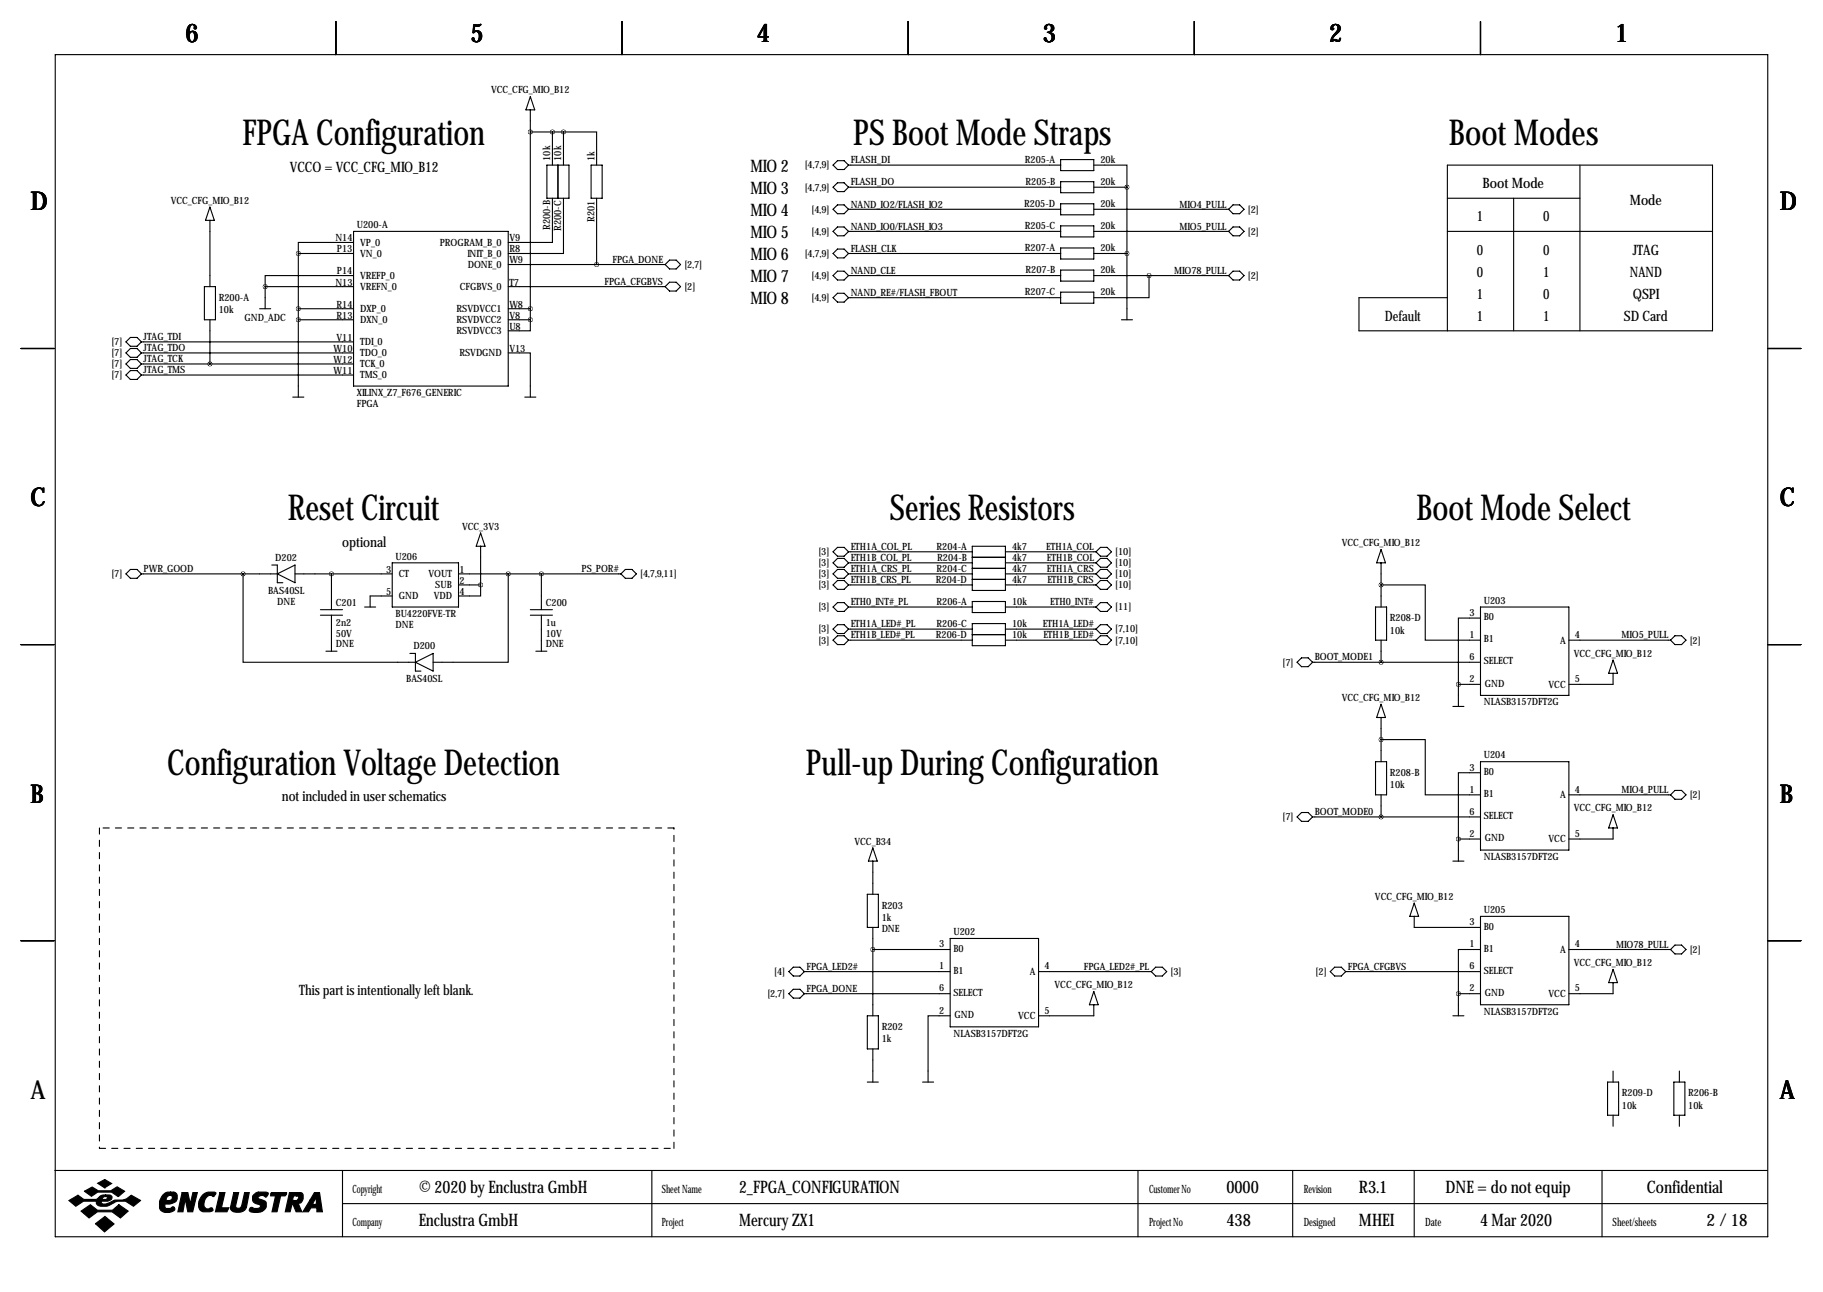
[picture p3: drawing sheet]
<svg xmlns="http://www.w3.org/2000/svg" width="419mm" height="297mm" viewBox="0 0 419 297" stroke-linecap="round" stroke-linejoin="round" font-family="sans-serif">
<g fill="none" stroke="#000" stroke-width=".25">
<path d="M12.7 12.6h393.7v271.7h-393.7zM77.2 4.9v7.7M143 4.9v7.7M208.8 4.9v7.7M274.6 4.9v7.7M340.4 4.9v7.7M121.9 25.3v48.2M121.9 22.2l1 3.1h-2zM121.9 30.3h7.6M125.7 38h5.1v7.6h-5.1zM127 30.3v7.7M128.3 38v7.6"/>
<path d="M129.5 30.3h7.7v7.7M129.5 30.3v7.7M135.9 38h2.5v7.6h-2.5zM191.5 38l1-1.1h1.6l1 1.1-1 1h-1.6zM195.1 38h48.7M243.8 36.7h7.7v2.5h-7.7zM251.5 38h7.6v5M363.2 38v38.1M48.3 50.7v15.2M48.3 47.6l1 3.1h-2.1zM68.6 58.3h12.7M68.6 58.3v33"/>
<path d="M81.3 55.7h-12.7v2.6M81.3 53.2h35.5v35.6h-35.5zM127 45.6v10.1h-10.2M129.5 45.6v12.7h-12.7M137.2 45.6v15.2M153.9 59.8h1.5l1.1 1-1.1 1h-1.5l-1-1zM191.5 53.2l1-1h1.6l1 1-1 1h-1.6zM191.5 58.3l1-1h1.6l1 1-1 1h-1.6zM191.5 48.1l1-1h1.6l1 1-1 1h-1.6zM191.5 43l1-1h1.6l1 1-1 1.1h-1.6zM195.1 53.2h48.7M195.1 43h48.7"/>
<path d="M195.1 48.1h48.7M195.1 58.3h48.7M243.8 41.8h7.7v2.5h-7.7zM243.8 46.8h7.7v2.6h-7.7zM243.8 51.9h7.7v2.6h-7.7zM243.8 57h7.7v2.5h-7.7zM251.5 53.2h30.9M251.5 43h7.6M251.5 48.1h30.9M251.5 58.3h7.6M259.1 43v30.5M282.4 53.2l1.1-1h1.5l1 1-1 1h-1.5z"/>
<path d="M282.4 48.1l1.1-1h1.5l1 1-1 1h-1.5zM332.7 53.2h61M332.7 45.6h30.5M348 45.6v30.5M30 77.6h1.5l1 1-1 1h-1.5l-1-1zM32.5 78.6h48.8M47 65.9h2.5v7.6h-2.5zM48.3 73.5v10.2M59.7 71h2.5M61 65.9h20.3M61 65.9v5.1M68.6 73.5h12.7"/>
<path d="M68.6 71h12.7M81.3 63.4h-20.3v2.5M116.8 73.5h5.1M116.8 65.9h36.1M116.8 71h5.1M116.8 60.8h36.1M121.9 73.5v2.6h-5.1M153.9 64.9h1.5l1.1 1-1.1 1h-1.5l-1-1zM191.5 63.4l1-1.1h1.6l1 1.1-1 1h-1.6zM191.5 68.4l1-1h1.6l1 1-1 1.1h-1.6zM195.1 68.4h48.7M195.1 63.4h48.7"/>
<path d="M243.8 62.1h7.7v2.5h-7.7zM243.8 67.2h7.7v2.5h-7.7zM251.5 63.4h30.9M257.8 73.5h2.5M264.2 63.4v5h-12.7M282.4 63.4l1.1-1.1h1.5l1 1.1-1 1h-1.5zM332.7 68.4h-20.3v7.7h81.3v-38.1h-61v38.1M4.8 80.1h7.6M30 80.1h1.5l1 1-1 1.1h-1.5l-1-1.1zM30 82.7h1.5l1 1-1 1h-1.5l-1-1zM30 85.2h1.5l1 1-1 1h-1.5l-1-1zM32.5 81.1h48.8"/>
<path d="M32.5 83.7h48.8M32.5 86.2h48.8M67.3 91.3h2.5M116.8 81.1h5.1v10.2M120.6 91.3h2.6M406.4 80.1h7.6M30 130.9h1.5l1 1-1 1.1h-1.5l-1-1.1zM32.5 131.9h31.3M55.9 131.9v20.4h39.6M62.5 129.9h1.3v4.1h1.2M63.8 131.9l4-2v4.1zM67.8 131.9h22.4"/>
<path d="M76.2 131.9v8.3M83.8 139.6h2.6M90.2 129.4h15.2v10.2h-15.2zM90.2 137h-5.1v2.6M105.4 131.9h37.3M105.4 134.5h5.1M110.5 134.5v2.5h-5.1M110.5 122.5l1 3.1h-2zM110.5 125.6v8.9M116.8 131.9v20.4h-17.2M124.5 131.9v8.3M143.8 130.9h1.5l1 1-1 1.1h-1.5l-1.1-1.1z"/>
<path d="M191.5 131.9l1-1h1.6l1 1-1 1.1h-1.6zM191.5 126.9l1-1.1h1.6l1 1.1-1 1h-1.6zM191.5 129.4l1-1h1.6l1 1-1 1h-1.6zM191.5 139.6l1-1.1h1.6l1 1.1-1 1h-1.6zM191.5 134.5l1-1h1.6l1 1-1 1h-1.6zM195.1 139.6h28.4M195.1 131.9h28.4M195.1 129.4h28.4M195.1 134.5h28.4M195.1 126.9h28.4M223.5 125.6h7.6v10.1h-7.6zM223.5 138.3h7.6v2.5h-7.6z"/>
<path d="M223.5 128.1h7.6M223.5 130.7h7.6M223.5 133.2h7.6M231.1 139.6h20.9M231.1 131.9h20.9M231.1 129.4h20.9M231.1 134.5h20.9M231.1 126.9h20.9M252 131.9l1-1h1.5l1 1-1 1.1h-1.5zM252 126.9l1-1.1h1.5l1 1.1-1 1h-1.5zM252 129.4l1-1h1.5l1 1-1 1h-1.5zM252 139.6l1-1.1h1.5l1 1.1-1 1h-1.5z"/>
<path d="M253 133.5h1.5l1 1-1 1h-1.5l-1-1zM316.2 139.6h2.6v7.6h-2.6zM317.5 134.5h10.2v12.7h12.7M317.5 129.4v10.2M317.5 126.4l1 3h-2zM340.4 139.6h20.3v20.3h-20.3zM4.8 148.2h7.6M73.7 140.2h5M73.7 141.4h5M74.9 149.7h2.6M76.2 141.4v8.3M94.2 150.2h1.3v4.1h1.3"/>
<path d="M95.5 152.3l4.1-2.1v4.1zM121.9 140.2h5.1M121.9 141.4h5.1M123.2 149.7h2.5M124.5 141.4v8.3M191.5 147.2l1-1h1.6l1 1-1 1h-1.6zM191.5 144.6l1-1h1.6l1 1-1 1.1h-1.6zM195.1 147.2h28.4M195.1 144.6h28.4M223.5 143.4h7.6v5h-7.6zM223.5 145.9h7.6M231.1 147.2h20.9"/>
<path d="M231.1 144.6h20.9M253 146.2h1.5l1 1-1 1h-1.5l-1-1zM253 143.6h1.5l1 1-1 1.1h-1.5l-1-1.1zM299.2 151.2h1.5l1.1 1.1-1.1 1h-1.5l-1-1zM301.8 152.3h38.6M317.5 147.2v5.1M335.3 157.3h5.1M335.3 157.3v5.1M340.4 142.1h-5.1v15.2M360.7 147.2h23.3M370.8 154.8v2.5h-10.1M370.8 151.8l1.1 3h-2.1z"/>
<path d="M385.1 146.2h1.5l1 1-1 1h-1.5l-1.1-1zM406.4 148.2h7.6M316.2 175.1h2.6v7.6h-2.6zM317.5 170h10.2v12.7h12.7M317.5 165v10.1M317.5 161.9l1 3.1h-2zM334 162.4h2.5M340.4 177.7h-5.1v15.2M340.4 175.1h20.3v20.3h-20.3zM200.7 198v7.6M200.7 194.9l1 3.1h-2.1zM299.2 186.8h1.5l1.1 1-1.1 1h-1.5l-1-1z"/>
<path d="M301.8 187.8h38.6M317.5 182.7v5.1M334 198h2.5M335.3 192.9h5.1M335.3 192.9v5.1M360.7 182.7h23.3M370.8 190.4v2.5h-10.1M370.8 187.3l1.1 3.1h-2.1zM385.1 181.7h1.5l1 1-1 1.1h-1.5l-1.1-1.1zM4.8 216.3h7.6M199.4 205.6h2.5v7.6h-2.5zM200.7 218.3h17.7"/>
<path d="M200.7 213.2v20.3M218.4 215.8h20.4v20.3h-20.4zM325.1 210.7v2.5h15.3M325.1 207.6l1 3.1h-2zM340.4 218.3h-5.1v10.2M340.4 210.7h20.3v20.3h-20.3zM360.7 218.3h23.3M385.1 217.3h1.5l1 1-1 1h-1.5l-1.1-1zM406.4 216.3h7.6M181.4 223.4l1-1h1.5l1 1-1 1h-1.5zM181.4 228.5l1-1.1h1.5l1 1.1-1 1h-1.5zM184.9 223.4h33.5"/>
<path d="M184.9 228.5h33.5M199.4 233.5h2.5v7.7h-2.5zM218.4 233.5h-5v15.3M238.8 223.4h25.9M251.5 231v2.5h-12.7M251.5 228l1 3h-2.1zM264.7 223.4l1-1h1.5l1 1-1 1h-1.5zM305.8 223.4l1-1h1.6l1 1-1 1h-1.6zM309.4 223.4h31M334 233.5h2.5M335.3 228.5h5.1M335.3 228.5v5"/>
<path d="M370.8 225.9v2.6h-10.1M370.8 222.9l1.1 3h-2.1zM199.4 248.8h2.5M200.7 241.2v7.6M212.1 248.8h2.5M369.6 248.8h2.5v7.6h-2.5zM370.8 246.2v2.6M370.8 256.4v2.5M384.8 248.8h2.5v7.6h-2.5zM386.1 246.2v2.6M386.1 256.4v2.5M12.6 269.1h393.7"/>
<path d="M78.7 269.1v15.2M78.7 276.7h327.6M149.9 269.1v15.2M261.6 269.1v15.2M297.2 269.1v15.2M325.1 269.1v15.2M368.3 269.1v15.2"/>
</g>
<g fill="#000" stroke="#000" stroke-width=".25">
<path d="M15.8 276l2.1-1.2 1.4 1h2.8l.3-.2a1.77 1.77 0 0 1 1.9-.9v.4l-.6 .2-.2 .5h.9l.3-.6-.4-.1v-.4h.9a.59 .59 0 0 1 .6 .7l-.2 .4-.8 .4h-1.4l-.1 .1 .1 .4a3.2 3.2 0 0 0 2.7-.7l.3-.1a4 4 0 0 0 3.8-1.1l2.1 1.2-1.6 1.3a4 4 0 0 0-5.5-.2 2.66 2.66 0 0 1-2.9-.2l-.1-.7h-3l-1.8 1.1zM19.4 273.9l1.8-1 1.4 .9h2.9l1.4-.9 1.8 1-1.5 1.2-1.5-1h-3.2l-1.5 .9zM22.5 272l1.6-.8 1.6 .9-1.6 1zM18.6 278.4l2.2-1.4 1.6 1.2h3.5l1.4-1.2 2.2 1.4-1.8 1.6-1.9-1.4h-3.4l-1.9 1.4zM37.4 274.7a1.75 1.75 0 0 1 1.8-.6v.7a.82 .82 0 0 0-.8 1.2h.6a.6 .6 0 0 0 .6-.5 .6 .6 0 0 0-.4-.7v-.7h.8l.5 .3a1.61 1.61 0 0 1 0 1.7 1.61 1.61 0 0 1-1.5 .7h-1v.9l.2 .1h.9l.7-.4 .4 .4a1.06 1.06 0 0 1-1.3 1 1.82 1.82 0 0 1-2.2-1.1 3.5 3.5 0 0 1 .7-3zM41.9 274.2h1.3l.5 2.6 .6-2.6h1.1l-1.1 4.4h-1.1l-.6-2.9-.5 2.9h-1.2zM46.7 274.6a2.78 2.78 0 0 1 2.9-.4l-.4 .9a1.32 1.32 0 0 0-2.1 .8l-.2 .8a.98 .98 0 0 0 1.1 1.2 .55 .55 0 0 1 .6-.2 .55 .55 0 0 1 .4 .6l-.7 .3-1.8-.1a1.79 1.79 0 0 1-.8-2.3zM50.5 274.2h1.2l-.8 3.5h1.7l-.4 .9h-2.7zM53.7 274.2h1.2l-.7 3.1a.73 .73 0 0 0 .7 .5 .73 .73 0 0 0 .7-.6l.6-3h1.1l-.7 3.4a2.28 2.28 0 0 1-3.6 .4v-.4zM58.3 274.7l.8-.6h2.1l.5 .2v.2l-.6 .7a.96 .96 0 0 0-1-.4 .96 .96 0 0 0-.8 .6l1.7 .8a1.71 1.71 0 0 1-.1 1.8 1.71 1.71 0 0 1-1.7 .8l-1.4-.2a.51 .51 0 0 1-.4-.7 .51 .51 0 0 1 .8-.2l1 .1a.52 .52 0 0 0 .6-.2 .52 .52 0 0 0-.2-.7 1.39 1.39 0 0 1-1.4-.6 1.39 1.39 0 0 1 .1-1.6zM62.2 274.4l.2-.2h3.5l-.1 .4-.3 .3h-1l-.8 3.7h-1.2l.8-3.7h-1.1zM66.5 274.2h1.7v.7h-.7l-.2 1.1h.9l.3-.3a.44 .44 0 0 0 .1-.5 .44 .44 0 0 0-.4-.3v-.7h1l.3 .2 .2 .3v.9a1.03 1.03 0 0 1-1.2 1l.9 2h-1.3l-.8-1.8h-.1l-.5 1.8h-1.1z"/>
<path d="M72.3 274.2h1.2l.6 4.4h-1.3v-.9h-1.3l-.6 .9h-1.3l1.7-2.7h1l-.4 .8 .2 .2h.4l.2-.2v-1.5l-.4 .7h-1zM21.9 281.3l2.2-1.6 2.1 1.7-2.2 1.8z"/>
</g>
<path d="M22.9 190.4v73.6M154.9 190.4h-132M22.9 264h132M154.9 264v-73.6" fill="none" stroke="#000" stroke-width=".25" stroke-dasharray="1.4 1.4"/>
<path d="M129.5 30.3a.05 .05 0 0 0 .1 0 .05 .05 0 0 0-.1 0zM121.9 73.5a.05 .05 0 0 0 .1 0 .05 .05 0 0 0-.1 0zM121.9 30.3a.05 .05 0 0 0 .1 0 .05 .05 0 0 0-.1 0zM68.5 73.5a.05 .05 0 0 0 .1 0 .05 .05 0 0 0-.1 0zM68.5 71a.05 .05 0 0 0 .1 0 .05 .05 0 0 0-.1 0zM68.5 58.3a.05 .05 0 0 0 .1 0 .05 .05 0 0 0-.1 0zM259 58.3a.05 .05 0 0 0 .1 0 .05 .05 0 0 0-.1 0zM335.2 192.9a.05 .05 0 0 0 .1 0 .05 .05 0 0 0-.1 0zM259 43a.05 .05 0 0 0 .1 0 .05 .05 0 0 0-.1 0zM335.2 157.3a.05 .05 0 0 0 .1 0 .05 .05 0 0 0-.1 0zM137.1 60.8a.05 .05 0 0 0 .1 0 .05 .05 0 0 0-.1 0zM48.2 83.7a.05 .05 0 0 0 .1 0 .05 .05 0 0 0-.1 0zM124.4 131.9a.05 .05 0 0 0 .1 0 .05 .05 0 0 0-.1 0zM116.8 131.9a.05 .05 0 0 0 .1 0 .05 .05 0 0 0-.1 0zM55.8 131.9a.05 .05 0 0 0 .1 0 .05 .05 0 0 0-.1 0zM264.1 63.4a.05 .05 0 0 0 .1 0 .05 .05 0 0 0-.1 0zM335.2 228.5a.05 .05 0 0 0 .1 0 .05 .05 0 0 0-.1 0zM121.9 71a.05 .05 0 0 0 .1 0 .05 .05 0 0 0-.1 0zM200.6 218.3a.05 .05 0 0 0 .1 0 .05 .05 0 0 0-.1 0zM60.9 65.9a.05 .05 0 0 0 .1 0 .05 .05 0 0 0-.1 0z" fill="#000" stroke="#000" stroke-width="1"/>
<g font-size="8.2">
<text x="55.7" y="33.3">FPGA Configuration</text>
<text x="196.1" y="33.3">PS Boot Mode Straps</text>
<text x="333.1" y="33.3">Boot Modes</text>
<text x="66.2" y="119.6">Reset Circuit</text>
<text x="204.6" y="119.6">Series Resistors</text>
<text x="325.6" y="119.6">Boot Mode Select</text>
<text x="38.5" y="178.1">Configuration Voltage Detection</text>
<text x="185.3" y="178.1">Pull-up During Configuration</text>
</g>
<g font-size="5.9">
<text x="42.7" y="9.8">6</text>
<text x="108.2" y="9.8">5</text>
<text x="174" y="9.8">4</text>
<text x="239.8" y="9.8">3</text>
<text x="305.6" y="9.8">2</text>
<text x="371.3" y="9.8">1</text>
<text x="7" y="48.4">D</text>
<text x="409.2" y="48.4">D</text>
<text x="7" y="116.4">C</text>
<text x="409.2" y="116.4">C</text>
<text x="7" y="184.5">B</text>
<text x="409.2" y="184.5">B</text>
<text x="7" y="252.6">A</text>
<text x="409.2" y="252.6">A</text>
</g>
<g font-size="4">
<text x="172.5" y="39.4">MIO 2</text>
<text x="172.5" y="44.5">MIO 3</text>
<text x="172.5" y="49.6">MIO 4</text>
<text x="172.5" y="54.7">MIO 5</text>
<text x="172.5" y="59.8">MIO 6</text>
<text x="172.5" y="64.8">MIO 7</text>
<text x="172.5" y="69.9">MIO 8</text>
<text x="96.3" y="274.2">© 2020 by Enclustra GmbH</text>
<text x="169.9" y="274.2">2_FPGA_CONFIGURATION</text>
<text x="281.9" y="274.2">0000</text>
<text x="312.4" y="274.2">R3.1</text>
<text x="332.3" y="274.2">DNE = do not equip</text>
<text x="378.6" y="274.2">Confidential</text>
<text x="96.3" y="281.8">Enclustra GmbH</text>
<text x="169.9" y="281.8">Mercury ZX1</text>
<text x="281.9" y="281.8">438</text>
<text x="312.4" y="281.8">MHEI</text>
<text x="340.3" y="281.8">4 Mar 2020</text>
<text x="392.3" y="281.8">2 / 18</text>
</g>
<g font-size="3.3">
<text x="66.6" y="39.5">VCCO = VCC_CFG_MIO_B12</text>
<text x="340.8" y="43.3">Boot Mode</text>
<text x="374.7" y="47.1">Mode</text>
<text x="339.5" y="50.9">1</text>
<text x="354.8" y="50.9">0</text>
<text x="339.5" y="58.5">0</text>
<text x="354.8" y="58.5">0</text>
<text x="375.4" y="58.5">JTAG</text>
<text x="339.5" y="63.6">0</text>
<text x="354.8" y="63.6">1</text>
<text x="374.7" y="63.6">NAND</text>
<text x="339.5" y="68.7">1</text>
<text x="354.8" y="68.7">0</text>
<text x="375.4" y="68.7">QSPI</text>
<text x="318.4" y="73.8">Default</text>
<text x="339.5" y="73.8">1</text>
<text x="354.8" y="73.8">1</text>
<text x="373.3" y="73.8">SD Card</text>
<text x="78.7" y="125.8">optional</text>
<text x="64.8" y="184.3">not included in user schematics</text>
<text x="68.8" y="228.7">This part is intentionally left blank.</text>
</g>
<g font-size="2.6">
<text x="81" y="274.2">Copyright</text>
<text x="152.1" y="274.2">Sheet Name</text>
<text x="264.2" y="274.2">Customer No</text>
<text x="299.7" y="274.2">Revision</text>
<text x="81" y="281.8">Company</text>
<text x="152.1" y="281.8">Project</text>
<text x="264.2" y="281.8">Project No</text>
<text x="299.7" y="281.8">Designed</text>
<text x="327.7" y="281.8">Date</text>
<text x="370.7" y="281.8">Sheet/sheets</text>
</g>
<g font-size="2.3">
<text x="112.9" y="21.4">VCC_CFG_MIO_B12</text>
<text x="126.5" y="36.9" transform="rotate(-90 126.5 36.9)">10k</text>
<text x="129" y="36.9" transform="rotate(-90 129 36.9)">10k</text>
<text x="136.7" y="36.9" transform="rotate(-90 136.7 36.9)">1k</text>
<text x="185" y="38.7">[4,7,9]</text>
<text x="195.6" y="37.6">FLASH_DI</text>
<text x="235.6" y="37.5">R205-A</text>
<text x="253" y="37.5">20k</text>
<text x="39.2" y="46.8">VCC_CFG_MIO_B12</text>
<text x="185" y="43.8">[4,7,9]</text>
<text x="195.6" y="47.7">NAND_IO2/FLASH_IO2</text>
<text x="195.6" y="42.6">FLASH_DO</text>
<text x="235.5" y="47.6">R205-D</text>
<text x="235.8" y="42.5">R205-B</text>
<text x="253" y="42.5">20k</text>
<text x="253" y="47.6">20k</text>
<text x="271.2" y="47.7">MIO4_PULL</text>
<text x="82" y="52.4">U200-A</text>
<text x="126.5" y="52.9" transform="rotate(-90 126.5 52.9)">R200-B</text>
<text x="129" y="53" transform="rotate(-90 129 53)">R200-C</text>
<text x="136.7" y="51" transform="rotate(-90 136.7 51)">R201</text>
<text x="186.6" y="54">[4,9]</text>
<text x="186.6" y="48.9">[4,9]</text>
<text x="195.6" y="52.8">NAND_IO0/FLASH_IO3</text>
<text x="235.6" y="52.7">R205-C</text>
<text x="253" y="52.7">20k</text>
<text x="271.2" y="52.8">MIO5_PULL</text>
<text x="286.9" y="48.9">[2]</text>
<text x="286.9" y="54">[2]</text>
<text x="77.1" y="55.5">N14</text>
<text x="77.5" y="58">P13</text>
<text x="82.8" y="56.5">VP_0</text>
<text x="82.8" y="59">VN_0</text>
<text x="101.1" y="56.5">PROGRAM_B_0</text>
<text x="107.4" y="59">INIT_B_0</text>
<text x="117.1" y="55.5">V9</text>
<text x="117.1" y="58">R8</text>
<text x="185" y="59">[4,7,9]</text>
<text x="195.6" y="57.9">FLASH_CLK</text>
<text x="235.6" y="57.8">R207-A</text>
<text x="253" y="57.8">20k</text>
<text x="77.1" y="65.6">N13</text>
<text x="77.5" y="63.1">P14</text>
<text x="82.8" y="64.1">VREFP_0</text>
<text x="107.5" y="61.6">DONE_0</text>
<text x="117.1" y="60.6">W9</text>
<text x="117.1" y="65.6">T7</text>
<text x="139" y="65.5">FPGA_CFGBVS</text>
<text x="140.8" y="60.4">FPGA_DONE</text>
<text x="157.3" y="61.6">[2,7]</text>
<text x="186.6" y="64.1">[4,9]</text>
<text x="195.6" y="63">NAND_CLE</text>
<text x="235.8" y="62.9">R207-B</text>
<text x="253" y="62.9">20k</text>
<text x="270" y="63">MIO78_PULL</text>
<text x="286.9" y="64.1">[2]</text>
<text x="50.3" y="69.2">R200-A</text>
<text x="77.4" y="70.7">R14</text>
<text x="82.8" y="66.7">VREFN_0</text>
<text x="82.8" y="71.7">DXP_0</text>
<text x="105" y="71.7">RSVDVCC1</text>
<text x="105.7" y="66.7">CFGBVS_0</text>
<text x="117.1" y="70.7">W8</text>
<text x="157.3" y="66.7">[2]</text>
<text x="186.6" y="69.2">[4,9]</text>
<text x="195.6" y="68">NAND_RE#/FLASH_FBOUT</text>
<text x="235.6" y="67.9">R207-C</text>
<text x="253" y="67.9">20k</text>
<text x="50.3" y="72">10k</text>
<text x="56.2" y="73.8">GND_ADC</text>
<text x="77.4" y="73.3">R13</text>
<text x="82.8" y="74.3">DXN_0</text>
<text x="105" y="74.3">RSVDVCC2</text>
<text x="105" y="76.8">RSVDVCC3</text>
<text x="117.1" y="73.3">V8</text>
<text x="117.1" y="75.8">U8</text>
<text x="25.6" y="79.4">[7]</text>
<text x="25.6" y="81.9">[7]</text>
<text x="33" y="78.2">JTAG_TDI</text>
<text x="33" y="80.7">JTAG_TDO</text>
<text x="33" y="83.3">JTAG_TCK</text>
<text x="76.7" y="80.9">W10</text>
<text x="76.7" y="83.4">W12</text>
<text x="77.4" y="78.3">V11</text>
<text x="82.8" y="79.4">TDI_0</text>
<text x="82.8" y="81.9">TDO_0</text>
<text x="105.6" y="81.9">RSVDGND</text>
<text x="117.1" y="80.9">V13</text>
<text x="25.6" y="84.4">[7]</text>
<text x="25.6" y="87">[7]</text>
<text x="33" y="85.8">JTAG_TMS</text>
<text x="76.7" y="86">W11</text>
<text x="82.8" y="84.4">TCK_0</text>
<text x="82.8" y="87">TMS_0</text>
<text x="82" y="91.1">XILINX_Z7_F676_GENERIC</text>
<text x="82" y="93.6">FPGA</text>
<text x="106.2" y="121.8">VCC_3V3</text>
<text x="308.5" y="125.6">VCC_CFG_MIO_B12</text>
<text x="33" y="131.5">PWR_GOOD</text>
<text x="63.3" y="128.9">D202</text>
<text x="88.7" y="131.7">3</text>
<text x="90.9" y="128.6">U206</text>
<text x="105.7" y="131.7">1</text>
<text x="133.7" y="131.5">PS_POR#</text>
<text x="188.2" y="127.6">[3]</text>
<text x="188.2" y="130.2">[3]</text>
<text x="195.6" y="126.5">ETH1A_COL_PL</text>
<text x="195.6" y="129">ETH1B_COL_PL</text>
<text x="195.6" y="131.5">ETH1A_CRS_PL</text>
<text x="215.3" y="126.4">R204-A</text>
<text x="215.3" y="131.4">R204-C</text>
<text x="215.4" y="128.9">R204-B</text>
<text x="232.7" y="126.4">4k7</text>
<text x="232.7" y="128.9">4k7</text>
<text x="232.7" y="131.4">4k7</text>
<text x="240.5" y="126.5">ETH1A_COL</text>
<text x="240.7" y="129">ETH1B_COL</text>
<text x="240.7" y="131.5">ETH1A_CRS</text>
<text x="256.4" y="127.6">[10]</text>
<text x="256.4" y="130.2">[10]</text>
<text x="25.6" y="132.7">[7]</text>
<text x="61.6" y="136.5">BAS40SL</text>
<text x="88.7" y="136.8">5</text>
<text x="91.7" y="132.7">CT</text>
<text x="91.7" y="137.8">GND</text>
<text x="98.5" y="132.7">VOUT</text>
<text x="99.7" y="137.8">VDD</text>
<text x="100.1" y="135.2">SUB</text>
<text x="105.7" y="134.2">2</text>
<text x="105.7" y="136.8">4</text>
<text x="147.2" y="132.7">[4,7,9,11]</text>
<text x="188.2" y="132.7">[3]</text>
<text x="188.2" y="135.2">[3]</text>
<text x="195.6" y="134.1">ETH1B_CRS_PL</text>
<text x="215.1" y="134">R204-D</text>
<text x="232.7" y="134">4k7</text>
<text x="240.8" y="134.1">ETH1B_CRS</text>
<text x="256.4" y="132.7">[10]</text>
<text x="256.4" y="135.2">[10]</text>
<text x="63.8" y="139.1">DNE</text>
<text x="77.2" y="139.3">C201</text>
<text x="77.2" y="143.9">2n2</text>
<text x="90.9" y="141.9">BU4220FVE-TR</text>
<text x="125.5" y="139.3">C200</text>
<text x="125.5" y="143.9">1u</text>
<text x="188.2" y="140.3">[3]</text>
<text x="195.6" y="139.2">ETH0_INT#_PL</text>
<text x="215.3" y="139.1">R206-A</text>
<text x="232.7" y="139.1">10k</text>
<text x="241.5" y="139.2">ETH0_INT#</text>
<text x="256.4" y="140.3">[11]</text>
<text x="319.5" y="142.9">R208-D</text>
<text x="337.8" y="141.6">3</text>
<text x="341.1" y="142.6">B0</text>
<text x="341.1" y="138.8">U203</text>
<text x="77.2" y="148.7">DNE</text>
<text x="77.2" y="146.4">50V</text>
<text x="90.9" y="144.4">DNE</text>
<text x="95" y="149.2">D200</text>
<text x="125.5" y="148.7">DNE</text>
<text x="125.5" y="146.4">10V</text>
<text x="188.2" y="145.4">[3]</text>
<text x="188.2" y="147.9">[3]</text>
<text x="195.6" y="144.2">ETH1A_LED#_PL</text>
<text x="195.6" y="146.8">ETH1B_LED#_PL</text>
<text x="215.1" y="146.7">R206-D</text>
<text x="215.3" y="144.1">R206-C</text>
<text x="232.7" y="144.1">10k</text>
<text x="232.7" y="146.7">10k</text>
<text x="239.8" y="144.2">ETH1A_LED#</text>
<text x="239.9" y="146.8">ETH1B_LED#</text>
<text x="256.4" y="145.4">[7,10]</text>
<text x="256.4" y="147.9">[7,10]</text>
<text x="319.5" y="145.7">10k</text>
<text x="337.8" y="146.7">1</text>
<text x="341.1" y="147.7">B1</text>
<text x="358.6" y="147.9">A</text>
<text x="362.1" y="146.7">4</text>
<text x="372.8" y="146.8">MIO5_PULL</text>
<text x="388.5" y="147.9">[2]</text>
<text x="294.8" y="153">[7]</text>
<text x="302.3" y="151.9">BOOT_MODE1</text>
<text x="337.8" y="151.8">6</text>
<text x="341.1" y="152.8">SELECT</text>
<text x="361.8" y="151">VCC_CFG_MIO_B12</text>
<text x="93.4" y="156.8">BAS40SL</text>
<text x="308.5" y="161.1">VCC_CFG_MIO_B12</text>
<text x="337.8" y="156.8">2</text>
<text x="341.4" y="157.9">GND</text>
<text x="356" y="158.1">VCC</text>
<text x="362.1" y="156.8">5</text>
<text x="341.1" y="162.2">NLASB3157DFT2G</text>
<text x="319.5" y="178.4">R208-B</text>
<text x="337.8" y="177.2">3</text>
<text x="341.1" y="178.2">B0</text>
<text x="341.1" y="174.4">U204</text>
<text x="319.5" y="181.2">10k</text>
<text x="337.8" y="182.2">1</text>
<text x="341.1" y="183.3">B1</text>
<text x="358.6" y="183.5">A</text>
<text x="362.1" y="182.2">4</text>
<text x="372.8" y="182.3">MIO4_PULL</text>
<text x="388.5" y="183.5">[2]</text>
<text x="294.8" y="188.6">[7]</text>
<text x="302.3" y="187.4">BOOT_MODE0</text>
<text x="337.8" y="187.3">6</text>
<text x="341.1" y="188.3">SELECT</text>
<text x="361.8" y="186.5">VCC_CFG_MIO_B12</text>
<text x="196.4" y="194.2">VCC_B34</text>
<text x="337.8" y="192.4">2</text>
<text x="341.1" y="197.7">NLASB3157DFT2G</text>
<text x="341.4" y="193.4">GND</text>
<text x="356" y="193.7">VCC</text>
<text x="362.1" y="192.4">5</text>
<text x="202.7" y="208.9">R203</text>
<text x="316.1" y="206.9">VCC_CFG_MIO_B12</text>
<text x="341.1" y="209.9">U205</text>
<text x="202.7" y="211.7">1k</text>
<text x="202.7" y="214.2">DNE</text>
<text x="219.2" y="215">U202</text>
<text x="337.8" y="212.7">3</text>
<text x="341.1" y="213.7">B0</text>
<text x="215.9" y="217.8">3</text>
<text x="219.2" y="218.8">B0</text>
<text x="337.8" y="217.8">1</text>
<text x="341.1" y="218.8">B1</text>
<text x="358.6" y="219.1">A</text>
<text x="362.1" y="217.8">4</text>
<text x="371.6" y="217.9">MIO78_PULL</text>
<text x="388.5" y="219.1">[2]</text>
<text x="178" y="224.1">[4]</text>
<text x="185.4" y="223">FPGA_LED2#</text>
<text x="215.9" y="222.9">1</text>
<text x="215.9" y="228">6</text>
<text x="219.2" y="223.9">B1</text>
<text x="236.7" y="224.1">A</text>
<text x="240.1" y="222.9">4</text>
<text x="242.4" y="227.2">VCC_CFG_MIO_B12</text>
<text x="249.2" y="223">FPGA_LED2#_PL</text>
<text x="269.1" y="224.1">[3]</text>
<text x="302.5" y="224.1">[2]</text>
<text x="309.9" y="223">FPGA_CFGBVS</text>
<text x="337.8" y="222.9">6</text>
<text x="337.8" y="228">2</text>
<text x="341.1" y="223.9">SELECT</text>
<text x="361.8" y="222.1">VCC_CFG_MIO_B12</text>
<text x="362.1" y="228">5</text>
<text x="176.4" y="229.2">[2,7]</text>
<text x="185.4" y="228.1">FPGA_DONE</text>
<text x="215.9" y="233">2</text>
<text x="219.2" y="229">SELECT</text>
<text x="240.1" y="233">5</text>
<text x="341.1" y="233.3">NLASB3157DFT2G</text>
<text x="341.4" y="229">GND</text>
<text x="356" y="229.2">VCC</text>
<text x="202.7" y="236.8">R202</text>
<text x="202.7" y="239.6">1k</text>
<text x="219.2" y="238.4">NLASB3157DFT2G</text>
<text x="219.5" y="234.1">GND</text>
<text x="234.1" y="234.3">VCC</text>
<text x="372.9" y="252.1">R209-D</text>
<text x="372.9" y="254.9">10k</text>
<text x="388.1" y="252.1">R206-B</text>
<text x="388.1" y="254.9">10k</text>
</g>
</svg>
